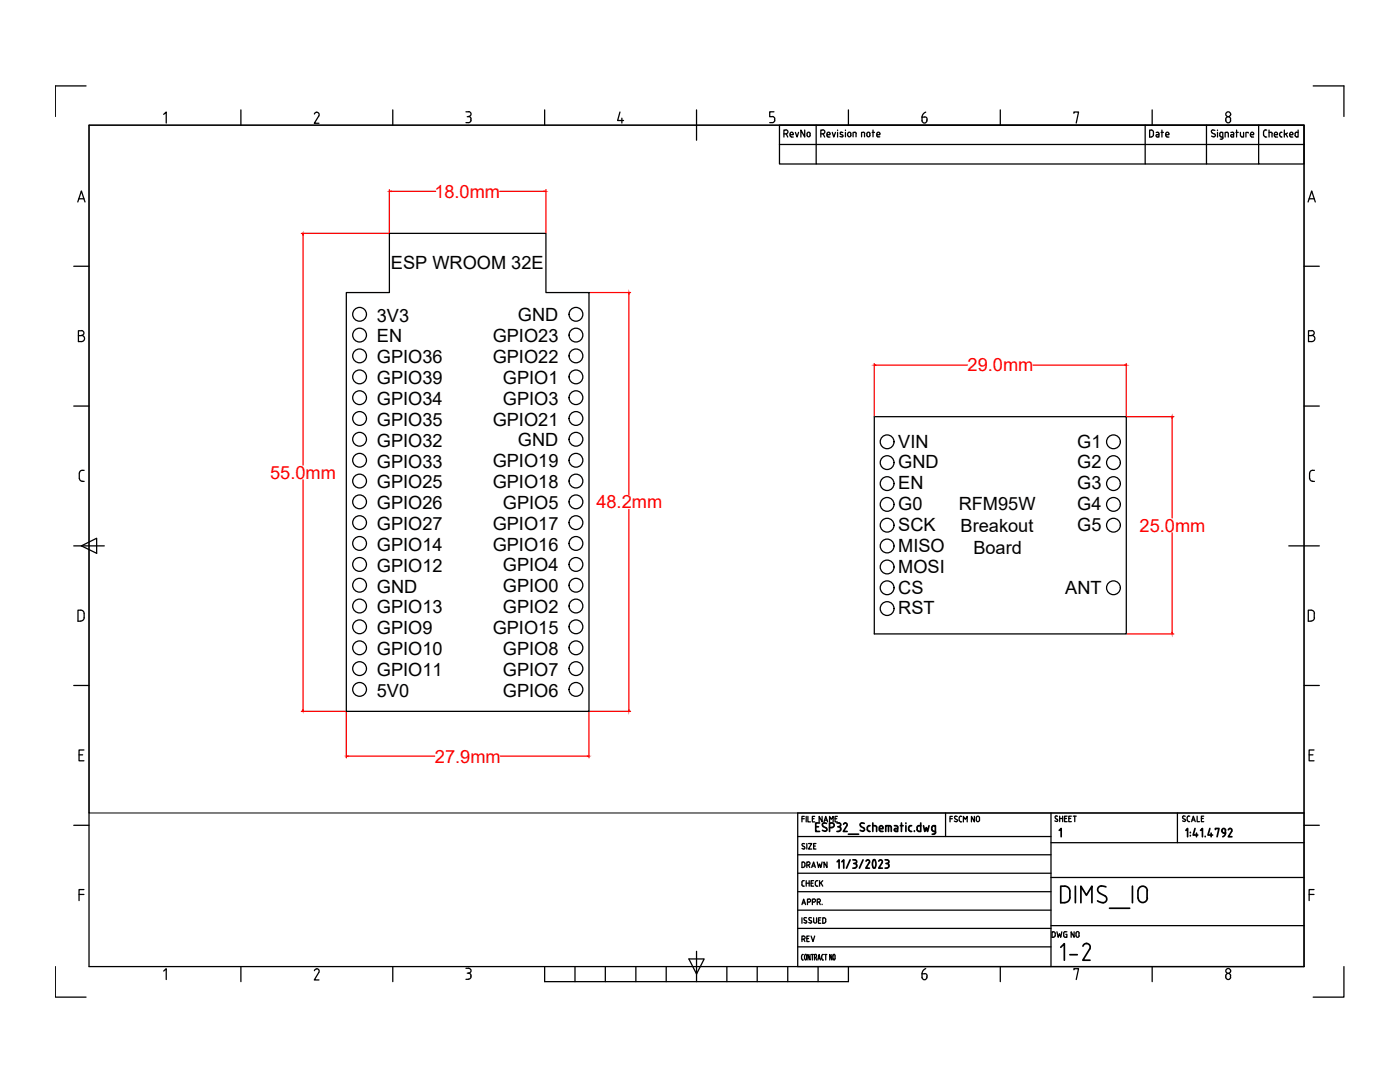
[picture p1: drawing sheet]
<svg xmlns="http://www.w3.org/2000/svg" width="279mm" height="216mm" viewBox="0 0 279 216" stroke-linecap="round" stroke-linejoin="round" font-family="sans-serif">
<!-- layer: RFM95W -->
<g fill="none" stroke="#000" stroke-width=".25">
<path d="M174.5 83.1h50.3v43.4h-50.3z"/>
<circle cx="177" cy="92.3" r="1.38"/>
<circle cx="177" cy="88.2" r="1.38"/>
<circle cx="177" cy="96.5" r="1.38"/>
<circle cx="222.2" cy="92.3" r="1.38"/>
<circle cx="222.2" cy="96.5" r="1.38"/>
<circle cx="222.2" cy="88.2" r="1.38"/>
<circle cx="177" cy="100.6" r="1.38"/>
<circle cx="177" cy="117.3" r="1.38"/>
<circle cx="177" cy="113.1" r="1.38"/>
<circle cx="177" cy="108.9" r="1.38"/>
<circle cx="177" cy="104.8" r="1.38"/>
<circle cx="222.2" cy="117.3" r="1.38"/>
<circle cx="222.2" cy="104.8" r="1.38"/>
<circle cx="222.2" cy="100.6" r="1.38"/>
<circle cx="177" cy="121.4" r="1.38"/>
</g>
<!-- layer: ESP_Dims -->
<g fill="none" stroke="#f00" stroke-width=".25">
<path d="M77.7 37.8v8.7M78 38.2h8.9M99.7 38.2h8.9M109 37.8v8.7M60.1 46.6h17.5M60.5 46.9v45.9M117.6 58.4h8.2M125.5 58.7v40M174.5 72.6v10.4M174.8 72.9h18.3M206.2 72.9h18.3M224.8 72.6v10.4"/>
<path d="M60.5 95.8v45.8M224.9 83.1h9.4M233.9 83.4v19.9M125.5 101.6v40M233.9 106.3v19.9M224.9 126.5h9.4M60.1 141.9h8.9M69.1 142.1v9.1M69.5 150.9h17.3M99.9 150.9h17.3M117.5 142.1v9.1M117.6 141.9h8.2"/>
</g>
<g fill="#f00" stroke="#f00" stroke-width=".2">
<path d="M77.7 38.2l.3-.1v.1z"/>
<path d="M108.6 38.1l.4 .1h-.4z"/>
<path d="M125.5 58.4v.3z"/>
<path d="M125.5 141.6v.3z"/>
<path d="M69.1 150.9l.4-.1v.2z"/>
<path d="M117.2 150.8l.3 .1-.3 .1z"/>
<path d="M60.4 141.6h.1v.3z"/>
<path d="M60.5 46.6v.3h-.1z"/>
<path d="M174.5 72.9l.3-.1z"/>
<path d="M224.5 72.8l.3 .1z"/>
<path d="M233.9 83.1l.1 .3z"/>
<path d="M233.9 126.2v.3z"/>
</g>
<!-- layer: ESP -->
<g fill="none" stroke="#000" stroke-width=".25">
<path d="M77.7 46.6h31.3v11.8h8.5v83.5h-48.4v-83.5h8.6z"/>
<circle cx="71.8" cy="75.2" r="1.38"/>
<circle cx="71.8" cy="71" r="1.38"/>
<circle cx="71.8" cy="62.7" r="1.38"/>
<circle cx="71.8" cy="66.9" r="1.38"/>
<circle cx="71.8" cy="79.4" r="1.38"/>
<circle cx="114.9" cy="79.4" r="1.38"/>
<circle cx="114.9" cy="75.2" r="1.38"/>
<circle cx="114.9" cy="66.9" r="1.38"/>
<circle cx="114.9" cy="71" r="1.38"/>
<circle cx="114.9" cy="62.7" r="1.38"/>
<circle cx="71.8" cy="96" r="1.38"/>
<circle cx="71.8" cy="87.7" r="1.38"/>
<circle cx="71.8" cy="91.8" r="1.38"/>
<circle cx="71.8" cy="83.5" r="1.38"/>
<circle cx="114.9" cy="87.7" r="1.38"/>
<circle cx="114.9" cy="91.8" r="1.38"/>
<circle cx="114.9" cy="96" r="1.38"/>
<circle cx="114.9" cy="83.5" r="1.38"/>
<circle cx="71.8" cy="112.6" r="1.38"/>
<circle cx="71.8" cy="100.1" r="1.38"/>
<circle cx="71.8" cy="116.8" r="1.38"/>
<circle cx="71.8" cy="108.4" r="1.38"/>
<circle cx="71.8" cy="104.3" r="1.38"/>
<circle cx="114.9" cy="116.8" r="1.38"/>
<circle cx="114.9" cy="112.6" r="1.38"/>
<circle cx="114.9" cy="104.3" r="1.38"/>
<circle cx="114.9" cy="108.4" r="1.38"/>
<circle cx="114.9" cy="100.1" r="1.38"/>
<circle cx="71.8" cy="137.6" r="1.38"/>
<circle cx="71.8" cy="133.4" r="1.38"/>
<circle cx="71.8" cy="125.1" r="1.38"/>
<circle cx="71.8" cy="129.3" r="1.38"/>
<circle cx="71.8" cy="120.9" r="1.38"/>
<circle cx="114.9" cy="125.1" r="1.38"/>
<circle cx="114.9" cy="120.9" r="1.38"/>
<circle cx="114.9" cy="137.6" r="1.38"/>
<circle cx="114.9" cy="129.3" r="1.38"/>
<circle cx="114.9" cy="133.4" r="1.38"/>
</g>
<!-- layer: Title Block -->
<g fill="none" stroke="#000" stroke-width=".25">
<path d="M17.2 17.1h-6.2v6.1M262.1 17.1h6.1v6.1M15.7 39.7h1M17.8 25h242.5v167.9h-242.5zM32.7 22.8l.5-.4v2.2M48.1 21.9v3.1M62.7 22.7a.49 .49 0 0 1 .7-.3 .49 .49 0 0 1 .2 .7l-.9 1.5h1M78.4 21.9v3.1M93 22.3h.5M93.2 23.3h.3M93.5 22.3a.49 .49 0 0 1 .5 .5 .49 .49 0 0 1-.5 .4l.3 .1 .2 .4M94 23.7v.3"/>
<path d="M94 24l-.2 .4-.8 .1M108.7 21.9v3.1M123.7 22.4l-.4 1.6h1.1M124.1 23.6v1M139 21.9v6.1M154.1 23.2l.3 .1 .2 .4M154.5 22.3h-.9v1h.5M154.6 23.7v.3M154.6 24l-.2 .4-.8 .1M155.6 28.8v3.9h7.3M155.6 28.8h104.7M156.4 26.7h.4"/>
<path d="M156.8 26h-.4v1.3M156.9 25.9a.4 .4 0 0 1 .4 .4 .4 .4 0 0 1-.4 .4M156.9 26.7l.3 .6M157.7 26.9h.6a.34 .34 0 0 0-.2-.5 .34 .34 0 0 0-.4 .3v.4M157.7 27.1l.3 .2M157.9 27.3h.4M158.7 26.4l.4 .9 .3-.9M160.6 26v1.3l-.8-1.3v1.3M161.7 26.7v.3M161.7 26.7a.32 .32 0 0 0-.3-.3 .32 .32 0 0 0-.3 .3v.3a.32 .32 0 0 0 .3 .3 .32 .32 0 0 0 .3-.3M162.9 25v7.7h65.6M164.2 26h-.4v1.3"/>
<path d="M164.2 25.9a.4 .4 0 0 1 .4 .4 .4 .4 0 0 1-.4 .4h-.4M164.3 26.7l.3 .6M165.3 27.3h.3M165.6 26.7v.2h-.6M165.7 26.7a.32 .32 0 0 0-.3-.3 .32 .32 0 0 0-.4 .3v.4l.3 .2M166.1 26.4l.3 .9 .3-.9M167.2 26h.1M167.2 26.4v.9M167.7 26.8l.5 .1 .1 .3-.2 .1-.5-.1M167.8 26.4l.4 .1M167.9 26.4l-.2 .1 .1 .2M168.7 26h.1"/>
<path d="M168.7 26.4v.9M169.1 26.7v.3M169.2 26.7a.32 .32 0 0 1 .3-.3 .32 .32 0 0 1 .3 .3M169.2 27a.32 .32 0 0 0 .3 .3 .32 .32 0 0 0 .3-.3M169.3 21.9v3.1M169.8 26.7v.3M170.6 26.4h-.3v.9M170.6 26.4l.3 .2M170.8 26.7v.6M172.5 26.7v.6M172.6 26.6l-.2-.2h-.5v.9M173.6 26.7v.3"/>
<path d="M173.6 26.7a.32 .32 0 0 0-.3-.3 .32 .32 0 0 0-.3 .3v.3a.32 .32 0 0 0 .3 .3 .32 .32 0 0 0 .3-.3M174.1 26.4h.4M174.2 26v1.3M175.6 26.7v.2h-.6M175.6 26.7a.32 .32 0 0 0-.3-.3 .32 .32 0 0 0-.3 .3l.1 .5 .5 .1M199.6 21.9v3.1M214.3 22.6v-.2h1l-.5 2.2M228.5 25h-72.9v3.8M229.8 26h-.4v1.3h.4M229.8 26l.3 .1 .1 .3M229.9 21.9v3.1M230.2 26.9l-.1 .2-.3 .2"/>
<path d="M230.2 26.4v.5M230.7 26.4h.5l.1 .2M230.9 26.9h.4M230.9 26.8l-.2 .3 .2 .2M231.3 26.7v.6h-.4M231.7 26.4h.5M231.9 26v1.3M232.6 26.9h.7a.34 .34 0 0 0-.2-.5 .34 .34 0 0 0-.5 .3v.4M232.7 27.1l.2 .2M232.9 27.3h.4M240.8 25v7.7h10.4M241.9 26.5l.4 .3"/>
<path d="M242.1 25.9l-.3 .3 .1 .3M242.1 26h.4M242.4 26.7a.35 .35 0 0 1 .1 .5 .35 .35 0 0 1-.6 0h-.1M243 26h.1M243 26.4v.9M243.4 26.7l.1 .5 .2 .1M243.5 27.8h.3M243.7 26.4h.3v1.1M243.7 27.3h.3M243.7 26.4l-.3 .2M244.1 27.5l-.3 .3M244.6 23.8a.49 .49 0 0 1 .5-.5 .49 .49 0 0 1 .5 .5"/>
<path d="M244.6 23.8a.51 .51 0 0 0 .4 .7 .51 .51 0 0 0 .6-.5M244.8 26.4h-.3v.9M244.9 26.4l.2 .2M245.1 26.7v.6M245.6 23.8v.2M245.6 26.4h.3M245.8 26.9h.4M245.8 26.8l-.2 .3 .2 .2M246 26.4l.2 .2M246.2 26.7v.6h-.4M246.7 26.4h.4M246.8 26v1.3"/>
<path d="M247.6 26.4v.7M247.6 27l.3 .3M248.2 26.4v.9h-.4M249.1 26.5v-.1h-.4v.9M249.8 27.3h.4M250.2 26.7v.2h-.7M250.2 26.7a.32 .32 0 0 0-.2-.3 .32 .32 0 0 0-.4 .1v.6l.2 .2M251.2 25h-22.7v7.7h12.3M251.2 25h9.1v7.7h-9.1zM252.2 26.3v.7M252.2 26.9l.4 .4M252.5 27.3h.3"/>
<path d="M252.5 26h.3M252.6 25.9l-.4 .4M253.3 26.4h.5l.1 .2M253.3 26v1.3M253.9 26.7v.6M254.3 26.9h.7a.34 .34 0 0 0-.3-.5 .34 .34 0 0 0-.4 .3v.4l.3 .2M254.5 27.3h.5M255.4 26.7l.1 .5 .2 .1M255.7 27.3h.1M255.8 26.4h-.2l-.2 .2M256.3 26v1.3M256.6 26.7l.3 .6"/>
<path d="M256.9 26.5l-.6 .4M257.6 27.3h.4M258 26.7v.2h-.6M258 26.7a.32 .32 0 0 0-.2-.3 .32 .32 0 0 0-.3 .1l-.1 .6 .2 .2M258.5 26.7v.5l.2 .1M259.1 26v1.3h-.4M259.1 26.4h-.5l-.1 .2M261.3 39.7h1M14.7 53.1h3.1M15.5 40.3l.7-2.2 .8 2.2M260.3 53.1h3M261.1 40.3l.7-2.2 .7 2.2"/>
<path d="M15.6 67h.6M16.3 66a.49 .49 0 0 1 .4 .4 .49 .49 0 0 1-.4 .5 .61 .61 0 0 1 .6 .6 .61 .61 0 0 1-.6 .7h-.7v-2.2h.6M261.1 67h.7M261.8 66a.49 .49 0 0 1 .5 .4 .49 .49 0 0 1-.5 .5 .61 .61 0 0 1 .6 .6 .61 .61 0 0 1-.6 .7h-.7v-2.2h.7M14.7 81h3.1M15.8 94.4v1.1M15.9 95.5v.2l.5 .3M16.4 96.1h.4M16.4 93.9h.4M16.4 93.9h-.3l-.2 .5M260.3 81h3M261.4 94.4v1.1"/>
<path d="M261.4 95.5l.1 .2 .4 .3M261.9 96.1h.4M261.9 93.9h.4M261.9 93.9l-.4 .2-.1 .3M14.7 108.9h6.1M16.2 108.9l3.1-1.5v3zM257.2 108.9h6.1M14.7 136.8h3.1M16.8 122.4a.66 .66 0 0 0-.7-.6h-.5v2.2a1.01 1.01 0 0 0 1.1-.5l.1-.2M16.8 122.4v.9M260.3 136.8h3M261.6 121.8h-.5v2.2h.5"/>
<path d="M261.7 121.8a.66 .66 0 0 1 .6 .6M262.3 122.4v.9M262.3 123.3a.66 .66 0 0 1-.6 .6M15.8 150.6h.7M16.7 149.6h-.9v2.2h.9M261.3 150.6h.7M262.2 149.6h-.9v2.2h.9M14.7 164.7h3.1M15.8 178.5h.9M16.7 177.5h-.9v2.2M159.2 177.9h50.5M159.2 174.2h50.5"/>
<path d="M159.2 170.6h50.5M159.2 166.9h50.5M160 163.4h.5M160.2 168.8l.3 .2M160.3 168.3l-.2 .2 .1 .3M160.3 168.3l.3 .1M160.5 169l.1 .2a.35 .35 0 0 1-.5 .1M160.5 175.7l-.3 .1-.2 .2 .1 .7 .4 .1M160.5 162.9h-.5v1.1M160.6 172.7l-.1 .3-.5 .1v-1.1l.6 .2v.6M160.9 162.9v1.1M160.9 175.7v1.1"/>
<path d="M160.9 176.2h.6M161 168.3v1.1M161 172.6h.3M161.2 162.9v1.1h.5M161.3 172h-.3v1.1M161.3 172a.32 .32 0 0 1 .4 .3 .32 .32 0 0 1-.4 .3M161.4 168.3h.6l-.6 1.1h.6M161.4 172.6l.2 .5M161.4 179.4h-.3v1.1M161.5 179.4a.32 .32 0 0 1 .3 .3 .32 .32 0 0 1-.3 .3h-.4M161.5 175.7v1.1M161.9 176.2h.3"/>
<path d="M162 173.1l.4-1.1 .3 1.1M162.1 172.8h.5M162.1 163.4h.4M162.4 175.7h-.5v1.1h.5M162.4 168.8h.3M162.4 179.4h-.3v1.1M162.4 179.4a.32 .32 0 0 1 .4 .3 .32 .32 0 0 1-.4 .3M162.6 162.9h-.5v1.1h.5M162.7 176v.6M162.8 176.6l.2 .2M162.8 168.3h-.4v1.1h.4M163 176.8h.2"/>
<path d="M163 175.7h.2M163 175.7l-.2 .3M163.1 172l.3 1.1 .2-.7 .2 .7 .3-1.1M163.4 179.4h-.3v1.1M163.4 179.4a.32 .32 0 0 1 .3 .3 .32 .32 0 0 1-.3 .3h-.3M163.6 175.7v1.1M163.8 176.1l.4 .7M164.1 162.9v1.1l-.6-1.1v1.1M164.2 175.7l-.6 .7M164.5 164l.3-1.1 .4 1.1M164.5 163.7h.6M165 172v1.1l-.5-1.1v1.1"/>
<path d="M165.6 164v-1.1l.3 .6 .4-.6v1.1M166.7 163.4h.3M167.1 162.9h-.4v1.1h.4M188.7 162.2v4.7M189.6 163.4h.5M190.1 162.9h-.5v1.1M190.6 163.4l.3 .1M191 163.5v.4l-.6-.1M191 162.9h-.4v.4M191.7 164h.2M191.7 162.9h.2M191.7 162.9l-.3 .3 .1 .6 .2 .2"/>
<path d="M192.3 164v-1.1l.3 .6 .4-.6v1.1M194.5 162.9v1.1l-.6-1.1v1.1M194.8 163.2a.32 .32 0 0 1 .4-.3 .32 .32 0 0 1 .3 .3M194.8 163.2v.4a.32 .32 0 0 0 .4 .4 .32 .32 0 0 0 .3-.4v-.4M209.7 175.1h50.6M209.7 168.1h50.6M209.7 162.2v30.7M210.5 163.8l.4 .1M210.6 163.3l.5 .3-.2 .3M210.7 162.8l.4 .1M210.8 162.8l-.2 .2 .1 .3M211.5 163.3h.6"/>
<path d="M211.5 162.9v1.1M212.1 162.9v1.1M212.5 163.3h.3M213 162.9h-.5v1.1h.5M213.3 163.3h.4M213.8 162.9h-.5v1.1h.5M214.2 162.9h.6M214.5 162.9v1.1M235 162.2v5.9M236 163.8l.4 .1M236.1 163.3l.5 .3-.2 .3M236.5 162.9h-.4v.4"/>
<path d="M236.9 163.1v.6M237 163.6l.2 .3M237.2 164h.2M237.2 162.9h.2M237.2 162.8l-.2 .3M237.8 164l.4-1.1 .3 1.1M237.9 163.6h.5M238.9 162.9v1.1h.5M239.8 163.3h.3M240.2 162.9h-.4v1.1h.4M260.3 164.7h3M260.3 162.2h-101.1v30.7"/>
<path d="M261.3 178.5h.9M262.2 177.5h-.9v2.2M11 192.9v6.1h6.2M32.7 193.8l.5-.5v2.2M48.1 192.9v3M63.2 193.3l.3 .1 .2 .5-1 1.6h1M63.2 193.3l-.5 .4M78.4 192.9v3M93 193.2h.5a.49 .49 0 0 1 .5 .5 .49 .49 0 0 1-.5 .5M93 195.4h.5M93.2 194.2h.3M93.5 194.2h.3l.2 .5"/>
<path d="M94 194.7v.2M94 194.9l-.2 .4-.3 .1M108.7 192.9v3h60.6v-3M114.8 192.9v3M120.8 192.9v3M126.9 192.9v3M133 192.9v3M137.5 191.3h3l-1.5 3.1zM139 189.8v6.1M145.1 192.9v3M151.1 192.9v3M157.2 192.9v3"/>
<path d="M159.2 188.9h50.5M159.2 185.3h50.5M159.2 181.6h50.5M160 190.8v.5M160 191.3l.2 .3M160 180.5l.4-1.1 .4 1.1M160 183.1v1.1M160.1 180.2h.5M160.2 191.6h.1M160.2 190.5l-.2 .2M160.5 183.6l.4 .2 .1 .2a.35 .35 0 0 1-.6 .1M160.6 190.8v.5"/>
<path d="M160.6 190.7l.1-.2h.2v1h-.2l-.1-.3M161 183.2l-.5-.1 .1 .4M161.5 183.6l.4 .2 .1 .2a.35 .35 0 0 1-.6 .1M161.7 190.5v1.1l-.5-1.1v1.1M161.9 183.2l-.4-.1v.4M162.1 190.5v1.1M162.1 180h.3M162.4 183.9a.32 .32 0 0 0 .3 .3 .32 .32 0 0 0 .3-.3M162.4 183.1v.8M162.5 191.1h.3M162.8 190.5h-.3v1.1M162.8 190.4l.2 .3-.2 .4"/>
<path d="M162.8 191.1l.2 .5M163 183.1v.8M163.2 191.6l.3-1.1 .2 1.1M163.3 192.9v3M163.3 191.3h.3M163.4 183.6h.3M163.5 180l.2 .5M163.8 183.1h-.4v1.1h.4M164 190.8v.5M164 191.3l.1 .2 .2 .1M164.1 180.4v.1M164.2 190.5l-.2 .2"/>
<path d="M164.5 183.1h-.3v1.1h.3M164.5 183.1l.2 .2 .1 .6M164.6 190.5h.4M164.8 183.9l-.3 .3M164.8 190.5v1.1M166 190.5v1.1l-.4-1.1v1.1M166.2 190.8v.5M166.3 190.7l.1-.2h.2v1h-.2l-.1-.3M184.5 194.3a.59 .59 0 0 1 .5 .7 .59 .59 0 0 1-.7 .4l-.3-.4v-.7h.5M184.8 193.3a1.12 1.12 0 0 0-.8 1M199.6 192.9v3M209.7 184.7h50.6"/>
<path d="M214.3 193.5v-.2h1l-.5 2.2M229.9 192.9v3M245.6 194.7v.3M245.6 194.7a.52 .52 0 0 0-.7-.5 .52 .52 0 0 0-.3 .8 .49 .49 0 0 0 .5 .5 .49 .49 0 0 0 .5-.5M268.2 192.9v6.1h-6.1"/>
<circle cx="245.1" cy="22.8" r=".49"/>
<circle cx="245.1" cy="193.7" r=".49"/>
</g>
<g fill="none" stroke="#000" stroke-width=".34">
<path d="M162.8 165h.6M163.6 164.2h-.8v1.7h.8M164.3 164.9l.5 .3a.4 .4 0 0 1 .1 .6 .4 .4 0 0 1-.6 0l-.2-.1M164.5 164.2l-.4 .3 .2 .4M164.5 164.2l.4 .1M165.6 165.1h.4M166 164.2h-.4v1.7M166 164.2a.44 .44 0 0 1 .5 .5 .44 .44 0 0 1-.5 .4M167 164.2h.4M167 165.9h.4M167.1 172l.4-.4v1.6M167.2 165h.2"/>
<path d="M167.4 164.2a.36 .36 0 0 1 .4 .4 .36 .36 0 0 1-.4 .3M167.4 165l.4 .3M167.8 165.4v.1M167.8 165.5l-.4 .4M168 172l.4-.4v1.6M168.4 164.5v-.2a.36 .36 0 0 1 .5 0 .36 .36 0 0 1 .1 .5M169 164.8l-.7 1.1h.8M169.3 166.5h2.1M169.7 171.6l-.8 1.6M170.2 171.6h.4M170.2 173.2h.4M170.4 172.3h.2"/>
<path d="M170.6 171.6a.36 .36 0 0 1 .4 .3 .36 .36 0 0 1-.4 .4 .45 .45 0 0 1 .4 .4 .45 .45 0 0 1-.4 .5M171.7 165.7l.5 .2M171.8 164.9l.7 .5v.3l-.3 .2M172.2 171.6l-.7 1.6M172.5 164.3a.43 .43 0 0 0-.7 0 .43 .43 0 0 0 0 .6M172.8 171.8l.1-.1a.36 .36 0 0 1 .5-.1 .36 .36 0 0 1 .1 .5l-.7 1.1h.7M173.1 165.1v.5M173.1 165.5l.3 .4M173.4 165.9h.2M173.6 164.8a.37 .37 0 0 0-.5 .3M174.2 164.8l.7 .1v1M174.2 164.2v1.7"/>
<path d="M174.3 171.6h.3M174.3 171.7a1.17 1.17 0 0 0 .2 1.5l.1-.1a1.59 1.59 0 0 0 0-1.4M175.4 171.8l.1-.1a.36 .36 0 0 1 .4-.1 .36 .36 0 0 1 .1 .5M175.5 165.4h.7a.41 .41 0 0 0-.1-.5 .41 .41 0 0 0-.4-.1l-.2 .8 .3 .3M175.8 165.9h.4M176.1 172.1l-.7 1.1h.7M176.6 171.6h.4M176.6 173.2h.4M176.8 172.3h.2M177 171.6a.36 .36 0 0 1 .4 .3 .36 .36 0 0 1-.4 .4l.4 .4M177.3 164.8v1.1M177.4 172.7v.1"/>
<path d="M177.4 172.8l-.4 .4M177.5 164.8h-.7v1.1M177.6 164.8l.2 .1 .1 1M178.5 164.8h.5l.2 .3-.1 .8h-.4M178.7 165.4h.4M178.7 165.3l-.2 .3 .2 .3M179.7 164.8h.5M179.9 164.2v1.7M180.8 164.2v.1M180.8 164.8v1.1M181.7 165.9h.2M181.7 164.8h.2"/>
<path d="M181.7 164.8l-.4 .3 .1 .6 .3 .2M182.5 165.8v.1M183.8 164.2v1.7h-.5M183.8 164.8l-.7 .1v.8l.3 .2M184.3 164.8l.3 1.1 .3-.8 .2 .8 .3-1.1M186 165.1v.5M186 165.1l.2-.3h.5v1.3l-.3 .3M186 165.5l.3 .4M186 166.5h.4M186.3 165.9h.4M211.4 165.7l.4-.4v1.7M212.5 176.8h-.8v3.3h.8"/>
<path d="M212.5 176.8a1 1 0 0 1 1 1v1.3a.99 .99 0 0 1-1 1M214.6 176.8v3.3M219.4 178.2l1.1 .5a.79 .79 0 0 1 .2 1.2 .79 .79 0 0 1-1.1 .1l-.6-.2M220.7 177l-.3-.1a.81 .81 0 0 0-1.2 .1 .81 .81 0 0 0 .3 1.2M226 176.8v3.3M227.1 177.8v1.4M227.1 177.7a.91 .91 0 0 1 1-.9 .91 .91 0 0 1 .9 .9M227.1 179.2a.91 .91 0 0 0 1 .9 .91 .91 0 0 0 .9-.9M228.9 177.8v1.4M236.7 165.7l.3-.4v1.7M237.6 166.1v.1M237.6 166.7v.1"/>
<path d="M238.5 165.3l-.4 1.3h.9M238.8 166.2v.8M239.6 165.7l.4-.4v1.7M240.5 166.9v.1M241.5 165.3l-.4 1.3h.9M241.7 166.2v.8M242.6 165.5v-.2h.7l-.4 1.7M243.8 165.7v.2M243.9 165.7a.36 .36 0 0 1 .3-.4 .36 .36 0 0 1 .4 .4M243.9 165.8l.3 .4M244.2 166.2h.3M244.5 165.7v.5"/>
<path d="M244.6 166.2a.83 .83 0 0 1-.6 .8M245.5 165.3a.36 .36 0 0 1 .3 .6l-.7 1.1h.8M245.5 165.3l-.3 .3M215.7 180.1v-3.3l1.1 1.8 1.1-1.8v3.3M221.4 181.2h4.1"/>
</g>
<!-- layer: ESP_Dims -->
<path d="M17.8 25h242.5v137.2h-242.5z" fill="none" stroke="#000" stroke-width=".2"/>
<text font-size="7.1" x="210.6" y="193">1-2</text>
<text font-size="5.3" x="182.7" y="25.8">6</text>
<text font-size="4" x="158.7" y="189.1">REV</text>
<g font-size="3.6" fill="#f00">
<text x="86.7" y="39.5">18.0mm</text>
<text x="193.1" y="74.1">29.0mm</text>
<text x="53.9" y="95.5">55.0mm</text>
<text x="119" y="101.4">48.2mm</text>
<text x="227.4" y="106.1">25.0mm</text>
<text x="86.8" y="152.2">27.9mm</text>
</g>
<g font-size="3.6">
<text x="78" y="53.7">ESP WROOM 32E</text>
<text x="75.2" y="64.2">3V3</text>
<text x="103.4" y="64.1">GND</text>
<text x="75.2" y="68.3">EN</text>
<text x="98.3" y="68.3">GPIO23</text>
<text x="75.2" y="72.5">GPIO36</text>
<text x="75.2" y="76.7">GPIO39</text>
<text x="98.3" y="72.4">GPIO22</text>
<text x="100.4" y="76.6">GPIO1</text>
<text x="75.2" y="80.8">GPIO34</text>
<text x="100.4" y="80.8">GPIO3</text>
<text x="75.2" y="85">GPIO35</text>
<text x="75.2" y="89.1">GPIO32</text>
<text x="98.3" y="84.9">GPIO21</text>
<text x="103.4" y="89.1">GND</text>
<text x="179.3" y="89.3">VIN</text>
<text x="215" y="89.3">G1</text>
<text x="75.2" y="93.3">GPIO33</text>
<text x="98.3" y="93.2">GPIO19</text>
<text x="179.3" y="93.5">GND</text>
<text x="215" y="93.5">G2</text>
<text x="75.2" y="97.5">GPIO25</text>
<text x="75.2" y="101.6">GPIO26</text>
<text x="98.3" y="97.4">GPIO18</text>
<text x="100.4" y="101.6">GPIO5</text>
<text x="179.3" y="97.7">EN</text>
<text x="179.3" y="101.8">G0</text>
<text x="191.3" y="101.8">RFM95W</text>
<text x="215" y="97.7">G3</text>
<text x="215" y="101.8">G4</text>
<text x="75.2" y="105.7">GPIO27</text>
<text x="98.3" y="105.7">GPIO17</text>
<text x="179.3" y="106">SCK</text>
<text x="191.7" y="106.1">Breakout</text>
<text x="215" y="106">G5</text>
<text x="75.2" y="109.9">GPIO14</text>
<text x="98.3" y="109.9">GPIO16</text>
<text x="179.3" y="110.1">MISO</text>
<text x="194.3" y="110.4">Board</text>
<text x="75.2" y="114.1">GPIO12</text>
<text x="75.2" y="118.2">GND</text>
<text x="100.4" y="114">GPIO4</text>
<text x="100.4" y="118.2">GPIO0</text>
<text x="179.3" y="114.3">MOSI</text>
<text x="179.3" y="118.4">CS</text>
<text x="212.6" y="118.4">ANT</text>
<text x="75.2" y="122.4">GPIO13</text>
<text x="100.4" y="122.3">GPIO2</text>
<text x="179.3" y="122.6">RST</text>
<text x="75.2" y="126.5">GPIO9</text>
<text x="75.2" y="130.7">GPIO10</text>
<text x="98.3" y="126.5">GPIO15</text>
<text x="100.4" y="130.6">GPIO8</text>
<text x="75.2" y="134.9">GPIO11</text>
<text x="100.4" y="134.8">GPIO7</text>
<text x="75.2" y="139">5V0</text>
<text x="100.4" y="139">GPIO6</text>
</g>
</svg>
